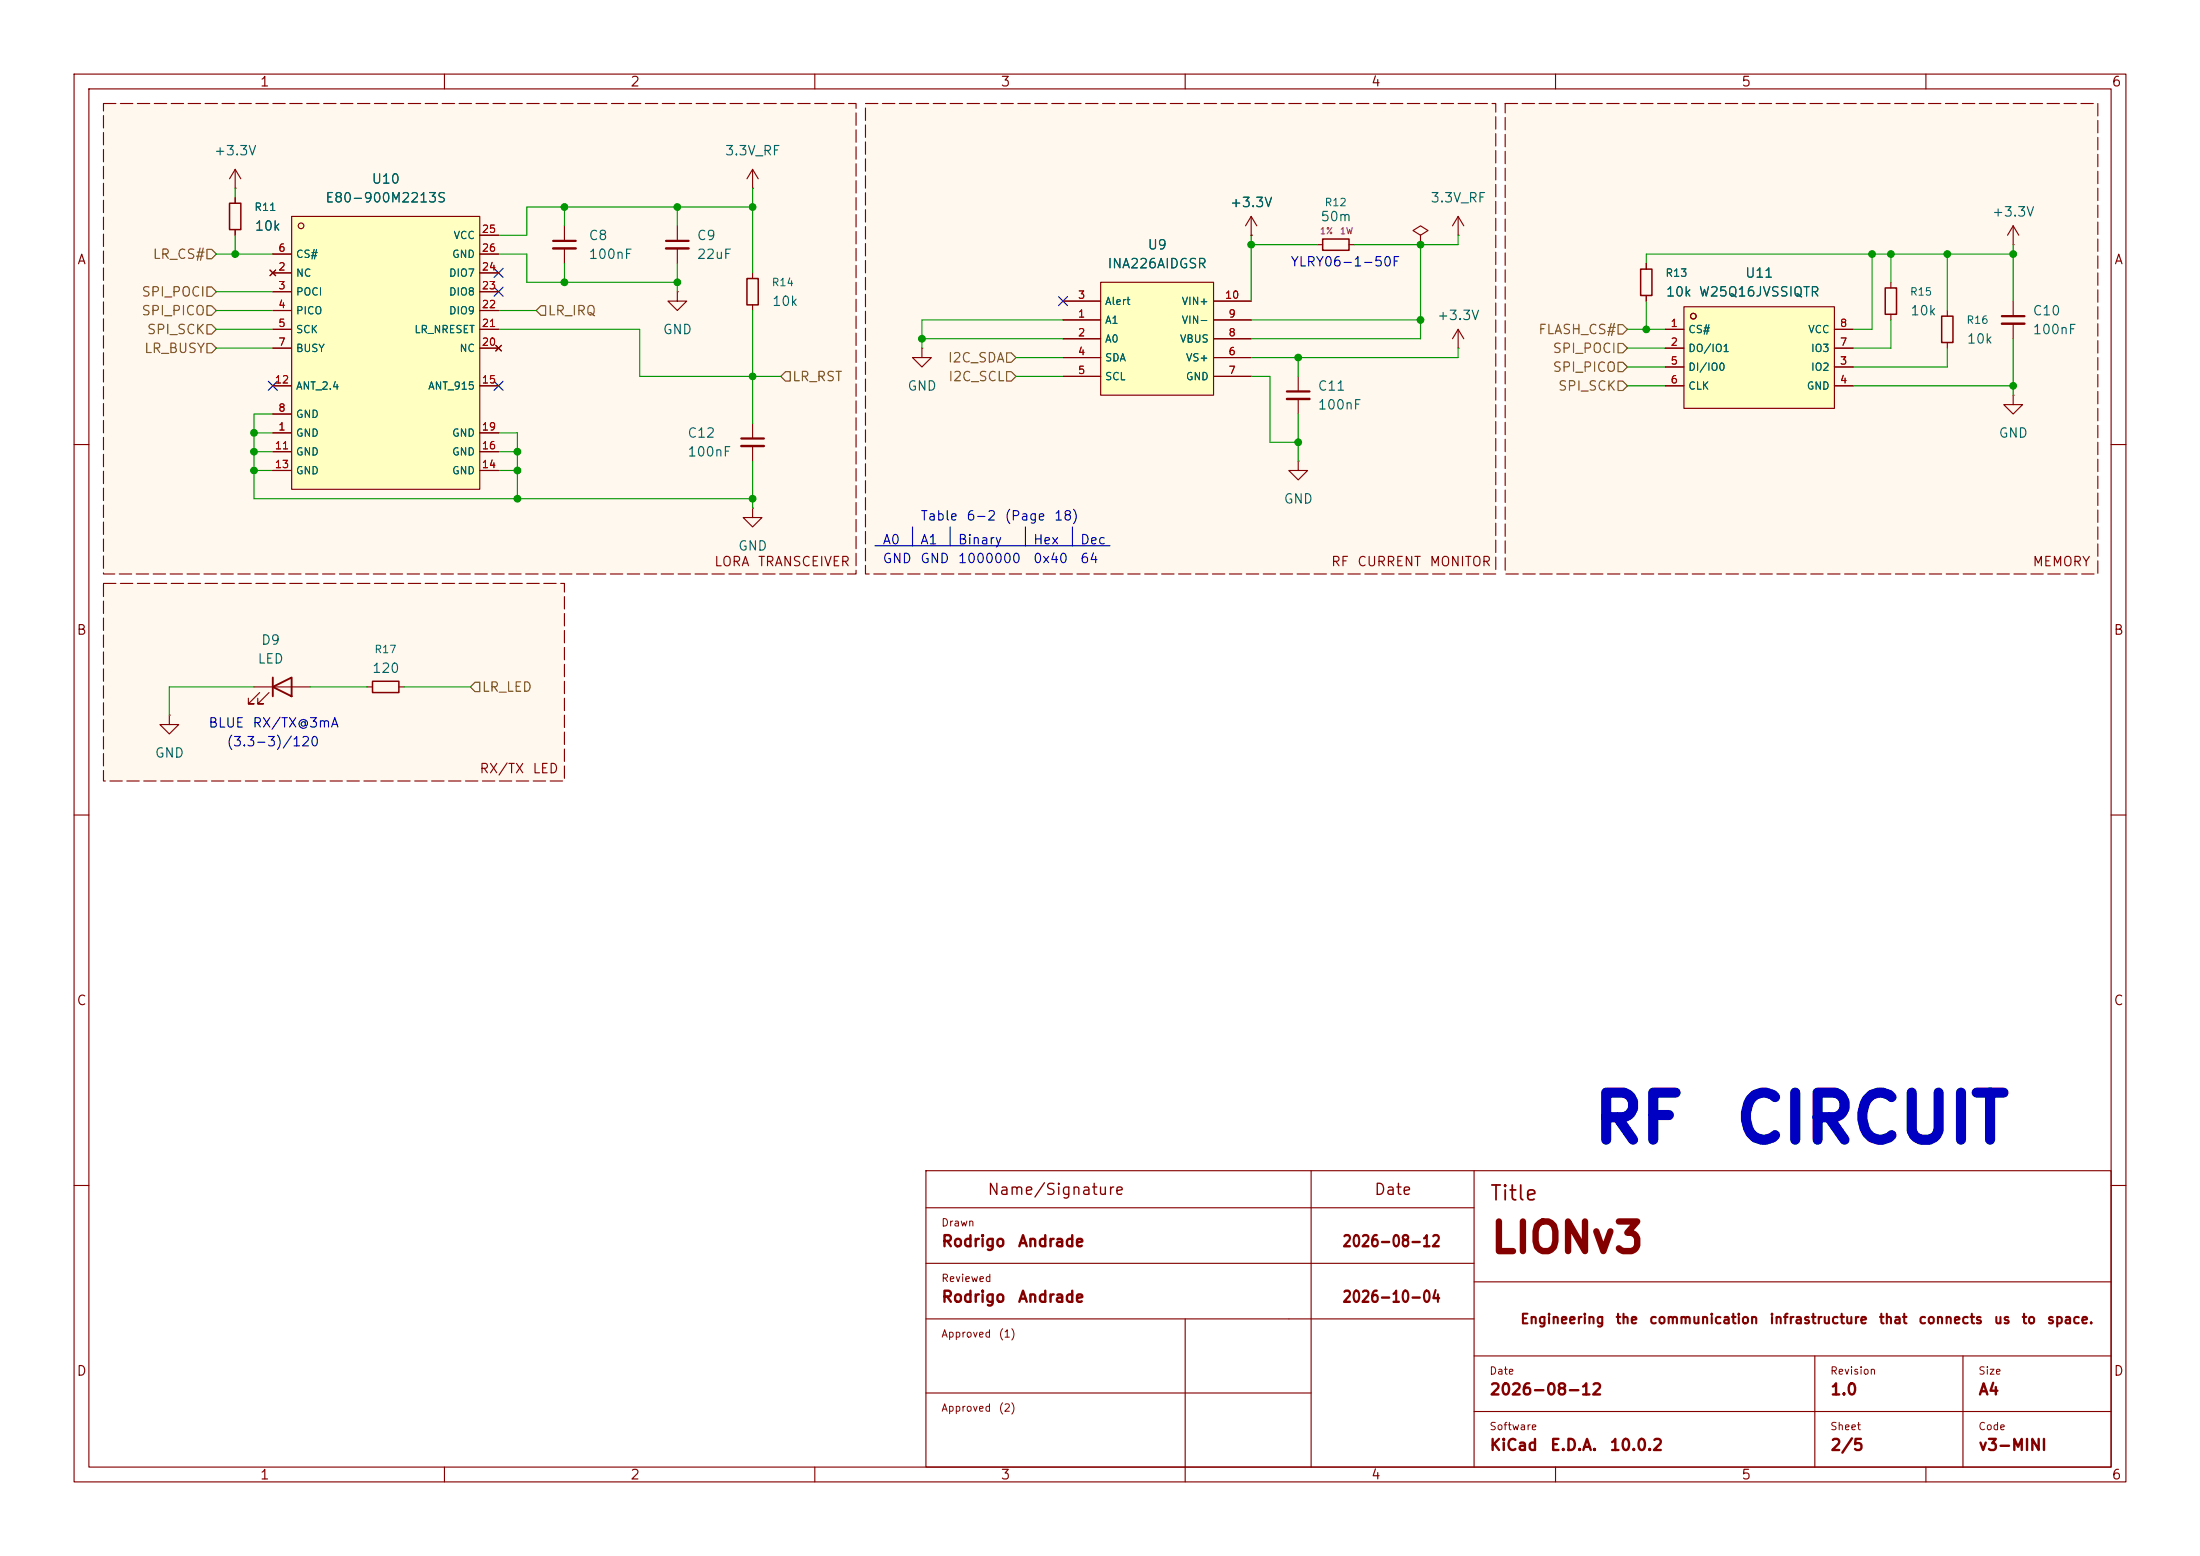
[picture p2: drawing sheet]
<svg xmlns="http://www.w3.org/2000/svg" width="297mm" height="210mm" viewBox="0 0 297 210" stroke-linecap="round" stroke-linejoin="round" font-family="sans-serif">
<g fill="none" stroke="#840000" stroke-width=".15">
<path d="M10 10h277v190h-277zM12 12h273v186h-273zM60 10v2M110 10v2M160 10v2M210 10v2M260 10v2M10 60h2M285 60h2M10 110h2M285 110h2M125 158h160v40h-160z"/>
<path d="M177 158v40M199 158v40M10 160h2M125 178h74M125 163h74M125 170.5h74M160 178v22M199 173h86M285 160h2M60 198v2M110 198v2M125 188h52"/>
<path d="M199 183h86M199 190.5h86M210 198v2M245 183v15M260 198v2M265 183v15"/>
</g>
<g fill="#fff8ef">
<path d="M14 78.7h62.2v26.7h-62.2z"/>
<path d="M14 14h101.6v63.5h-101.6z"/>
<path d="M203.2 14h80v63.5h-80z"/>
<path d="M116.8 14h85.1v63.5h-85.1z"/>
</g>
<path d="M74.7 32.5h3M89.9 32.5h3.1M173.7 52.8h3.1" fill="none" stroke="#840000" stroke-width=".3"/>
<path d="M74.7 33.5h3M89.9 33.5h3.1M173.7 53.8h3.1" fill="none" stroke="#840000" stroke-width=".33"/>
<g fill="none" stroke="#840000" stroke-width=".15">
<path d="M76.2 30.5v2M76.2 33.5v2.1M91.4 39.4v1.2h1.3l-1.3 1.3-1.2-1.3h1.2M91.4 39.4h.1M91.4 30.5v2M91.4 33.5v2.1M168.9 31.8h.1M168.9 29.2l-.8 1.3M168.9 29.2l.8 1.3M168.9 29.2v2.6M191.8 31.8l1-.7-1-.6-1 .6 1 .7v1.2M191.8 33h.1"/>
<path d="M124.5 47v1.3h1.2l-1.2 1.2-1.3-1.2h1.3M124.5 47h.1M175.3 50.8v2M175.3 53.8v2.1M175.3 62.2v1.3h1.2l-1.2 1.3-1.3-1.3h1.3M175.3 62.2h.1M22.9 96.5v1.3h1.2l-1.2 1.3-1.3-1.3h1.3M22.9 96.5h.1M34.3 92.7h7.6M35.1 93.5l-1.6 1.5h.8h-.8v-.8M36.3 93.5l-1.5 1.5h.8h-.8v-.8M49.5 92.7h.8"/>
<path d="M53.8 92.7h.8"/>
</g>
<path d="M50.3 91.9h3.5v1.6h-3.5z" fill="none" stroke="#840000" stroke-width=".2"/>
<path d="M36.8 92.7l2.6-1.3v2.6zM36.8 91.4v2.6" fill="none" stroke="#840000" stroke-width=".25"/>
<path d="M148.6 38.1h15.2v15.2h-15.2z" fill="#ffffc2"/>
<g fill="none" stroke="#840000" stroke-width=".15">
<path d="M31.7 26.7v.7M31.7 31v.8M148.6 38.1h15.2v15.2h-15.2zM177.8 33h.8M182.1 33h.8M196.8 31.8h.1M196.8 29.2l-.7 1.3M196.8 29.2l.8 1.3M196.8 29.2v2.6M143.5 43.2h5.1M143.5 45.7h5.1M143.5 40.6h5.1"/>
<path d="M143.5 48.3h5.1M143.5 50.8h5.1M163.8 43.2h5.1M163.8 45.7h5.1M163.8 40.6h5.1M163.8 48.3h5.1M163.8 50.8h5.1"/>
</g>
<path d="M31 27.4h1.5v3.6h-1.5zM178.6 32.3h3.5v1.5h-3.5z" fill="none" stroke="#840000" stroke-width=".2"/>
<path d="M39.4 29.2h25.4v36.8h-25.4z" fill="#ffffc2"/>
<circle cx="40.6" cy="30.5" r=".38" fill="#ffffc2" stroke="#ffffc2" stroke-width=".14"/>
<g fill="none" stroke="#840000" stroke-width=".15">
<path d="M31.7 25.4h.1M31.7 22.9l-.7 1.2M31.7 22.9l.8 1.2M31.7 22.9v2.5M36.4 36.4l.8 .8M36.8 36.8h2.6M36.8 39.4h2.6M36.8 34.3h2.6M37.2 36.4l-.8 .8M39.4 29.2h25.4v36.8h-25.4zM64.8 36.8h2.5M64.8 39.4h2.5"/>
<path d="M64.8 34.3h2.5M64.8 31.8h2.5M101.6 25.4h.1M101.6 22.9v2.5M101.6 36.8v.8M101.6 22.9l-.8 1.2M101.6 22.9l.8 1.2M222.2 35.6v.7M222.2 39.9v.7M271.8 33h.1M271.8 30.5l-.8 1.3M271.8 30.5l.7 1.3"/>
<path d="M271.8 30.5v2.5M36.8 58.4h2.6M36.8 41.9h2.6M36.8 44.5h2.6M36.8 47h2.6M36.8 55.9h2.6M36.8 52.1h2.6M64.8 58.4h2.5M64.8 41.9h2.5M64.8 44.5h2.5M64.8 47h2.5M64.8 52.1h2.5"/>
<path d="M66.9 46.6l.8 .8M67.7 46.6l-.8 .8M101.6 41.1v.8M101.6 57.2v2M196.8 47h.1M196.8 44.5l-.7 1.2M196.8 44.5l.8 1.2M196.8 44.5v2.5M271.8 40.6v2.1M271.8 43.7v2M36.8 61h2.6M36.8 63.5h2.6"/>
<path d="M64.8 61h2.5M64.8 63.5h2.5M101.6 68.6v1.3h1.3l-1.3 1.2-1.3-1.2h1.3M101.6 68.6h.1M101.6 60.2v2"/>
<circle cx="40.6" cy="30.5" r=".38"/>
</g>
<path d="M100.8 37.6h1.6v3.5h-1.6zM221.5 36.3h1.5v3.6h-1.5z" fill="none" stroke="#840000" stroke-width=".2"/>
<path d="M100.1 59.2h3M270.3 42.7h3" fill="none" stroke="#840000" stroke-width=".3"/>
<path d="M270.3 43.7h3M100.1 60.2h3" fill="none" stroke="#840000" stroke-width=".33"/>
<path d="M227.3 41.4h20.3v13.7h-20.3z" fill="#ffffc2"/>
<circle cx="228.6" cy="42.7" r=".38" fill="#ffffc2" stroke="#ffffc2" stroke-width=".14"/>
<g fill="none" stroke="#840000" stroke-width=".15">
<path d="M31.7 26.7v.7M31.7 31v.8M36.4 36.4l.8 .8M36.8 36.8h2.6M36.8 39.4h2.6M36.8 34.3h2.6M37.2 36.4l-.8 .8M64.8 36.8h2.5M64.8 39.4h2.5M64.8 34.3h2.5M64.8 31.8h2.5M168.9 31.8h.1"/>
<path d="M222.2 35.6v.7M222.2 39.9v.7M255.3 38.1v.8M36.8 47h2.6M36.8 52.1h2.6M36.8 44.5h2.6M36.8 58.4h2.6M36.8 41.9h2.6M36.8 55.9h2.6M64.8 47h2.5M64.8 52.1h2.5M64.8 44.5h2.5"/>
<path d="M64.8 58.4h2.5M64.8 41.9h2.5M66.9 46.6l.8 .8M67.7 46.6l-.8 .8M143.5 43.2h5.1M143.5 45.7h5.1M143.5 40.6h5.1M143.5 48.3h5.1M143.5 50.8h5.1M163.8 43.2h5.1M163.8 45.7h5.1M163.8 40.6h5.1"/>
<path d="M163.8 48.3h5.1M163.8 50.8h5.1M224.8 47h2.5M224.8 49.5h2.5M224.8 52.1h2.5M224.8 44.5h2.5M227.3 41.4h20.3v13.7h-20.3zM247.6 47h2.6M247.6 49.5h2.6M247.6 52.1h2.6M247.6 44.5h2.6M255.3 42.4v.8"/>
<path d="M262.9 41.9v.8M262.9 46.2v.8M271.8 53.3v1.3h1.2l-1.2 1.3-1.3-1.3h1.3M271.8 53.3h.1M36.8 61h2.6M36.8 63.5h2.6M64.8 61h2.5M64.8 63.5h2.5"/>
<circle cx="228.6" cy="42.7" r=".38"/>
</g>
<path d="M254.5 38.9h1.5v3.5h-1.5zM262.1 42.7h1.6v3.5h-1.6z" fill="none" stroke="#840000" stroke-width=".2"/>
<g fill="none" stroke="#725600" stroke-width=".15">
<path d="M27.9 33.7h.7l.6 .6-.6 .6h-.7zM27.9 38.7h.7l.6 .7-.6 .6h-.7zM27.9 46.4h.7l.6 .6-.6 .6h-.7zM27.9 43.8h.7l.6 .7-.6 .6h-.7zM27.9 41.3h.7l.6 .6-.6 .6h-.7zM73 41.3h.7v1.2h-.7l-.6-.6zM106 50.2h.7v1.2h-.7l-.6-.6zM135.9 47.6h.6l.7 .7-.7 .6h-.6zM135.9 50.2h.6l.7 .6-.7 .6h-.6zM218.4 43.8h.7l.6 .7-.6 .6h-.7zM218.4 48.9h.7l.6 .6-.6 .7h-.7zM218.4 46.4h.7l.6 .6-.6 .6h-.7z"/>
<path d="M218.4 51.4h.7l.6 .7-.6 .6h-.7zM64.1 92.1h.7v1.2h-.7l-.6-.6z"/>
</g>
<path d="M118.1 73.7h31.8M123.2 71.1v2.6M128.3 71.1v2.6M138.4 71.1v2.6M144.8 71.1v2.6" fill="none" stroke="#0000c2" stroke-width=".15"/>
<g fill="none" stroke="#009600" stroke-width=".15">
<path d="M29.2 39.4h7.6M29.2 34.3h7.6M31.7 25.4v1.3M31.7 31.8v2.5M67.3 34.3h3.8v3.8h20.3M76.2 27.9v2.6M76.2 35.6v2.5M91.4 27.9v2.6M91.4 35.6v3.8M101.6 25.4v11.4M101.6 27.9h-30.5v3.9h-3.8M168.9 31.8v8.8"/>
<path d="M168.9 33h8.9M191.8 33v12.7h-22.9M196.8 31.8v1.2h-13.9M252.7 34.3v10.2h-2.5M255.3 34.3v3.8M262.9 34.3v7.6M271.8 34.3h-49.6v1.3M271.8 33v7.6M29.2 41.9h7.6M29.2 44.5h7.6M29.2 47h7.6M34.3 58.4h2.5"/>
<path d="M36.8 55.9h-2.5v11.4h67.3M67.3 44.5h19.1v6.3h19M67.3 58.4h2.5v8.9M67.3 41.9h5.1M101.6 41.9v15.3M124.5 45.7h19M137.2 50.8h6.3M137.2 48.3h6.3M143.5 43.2h-19v3.8M168.9 50.8h2.5v8.9h3.9M168.9 43.2h22.9M175.3 48.3v2.5"/>
<path d="M175.3 55.9v6.3M196.8 47v1.3h-27.9M219.7 44.5h5.1M219.7 47h5.1M219.7 49.5h5.1M219.7 52.1h5.1M222.2 40.6v3.9M250.2 52.1h21.6M255.3 43.2v3.8h-5.1M262.9 47v2.5h-12.7M271.8 45.7v7.6M34.3 61h2.5"/>
<path d="M34.3 63.5h2.5M67.3 61h2.5M67.3 63.5h2.5M101.6 62.2v6.4M34.3 92.7h-11.4v3.8M41.9 92.7h7.6M54.6 92.7h8.9"/>
</g>
<path d="M66.7 36.2l1.2 1.2M66.7 38.8l1.2 1.2M67.9 36.2l-1.2 1.2M67.9 38.8l-1.2 1.2M36.2 51.5l1.2 1.2M37.4 51.5l-1.2 1.2M66.7 51.5l1.2 1.2M67.9 51.5l-1.2 1.2M142.9 40l1.2 1.2M144.1 40l-1.2 1.2" fill="none" stroke="#000084" stroke-width=".15"/>
<path d="M14 14h101.6v63.5h-101.6zM116.8 14h85.1v63.5h-85.1zM203.2 14h80v63.5h-80zM14 78.7h62.2v26.7h-62.2z" fill="none" stroke="#840000" stroke-width=".15" stroke-dasharray="1.7 .6"/>
<g fill="#009600" stroke="#009600" stroke-width=".14">
<circle cx="271.8" cy="52.1" r=".46"/>
<circle cx="222.2" cy="44.5" r=".46"/>
<circle cx="271.8" cy="34.3" r=".46"/>
<circle cx="262.9" cy="34.3" r=".46"/>
<circle cx="69.8" cy="63.5" r=".46"/>
<circle cx="69.8" cy="67.3" r=".46"/>
<circle cx="69.8" cy="61" r=".46"/>
<circle cx="101.6" cy="67.3" r=".46"/>
<circle cx="91.4" cy="27.9" r=".46"/>
<circle cx="101.6" cy="27.9" r=".46"/>
<circle cx="91.4" cy="38.1" r=".46"/>
<circle cx="76.2" cy="38.1" r=".46"/>
<circle cx="76.2" cy="27.9" r=".46"/>
<circle cx="34.3" cy="58.4" r=".46"/>
<circle cx="34.3" cy="61" r=".46"/>
<circle cx="34.3" cy="63.5" r=".46"/>
<circle cx="175.3" cy="48.3" r=".46"/>
<circle cx="191.8" cy="43.2" r=".46"/>
<circle cx="175.3" cy="59.7" r=".46"/>
<circle cx="191.8" cy="33" r=".46"/>
<circle cx="31.7" cy="34.3" r=".46"/>
<circle cx="101.6" cy="50.8" r=".46"/>
<circle cx="252.7" cy="34.3" r=".46"/>
<circle cx="255.3" cy="34.3" r=".46"/>
<circle cx="168.9" cy="33" r=".46"/>
<circle cx="124.5" cy="45.7" r=".46"/>
</g>
<g font-size="6.3" fill="#0000c2">
<text x="214.7" y="155.7">RF</text>
<text x="233.9" y="155.7">CIRCUIT</text>
</g>
<text font-size="4" fill="#840000" x="201" y="170.1">LIONv3</text>
<text font-size="2" fill="#840000" x="201" y="162.5">Title</text>
<g font-size="1.5" fill="#840000">
<text x="133.2" y="161.7">Name/Signature</text>
<text x="185.4" y="161.7">Date</text>
<text x="127" y="168.7">Rodrigo</text>
<text x="137.3" y="168.7">Andrade</text>
<text x="181.1" y="168.7">2026-08-12</text>
<text x="127" y="176.2">Rodrigo</text>
<text x="137.3" y="176.2">Andrade</text>
<text x="181.1" y="176.2">2026-10-04</text>
<text x="201" y="188.7">2026-08-12</text>
<text x="247" y="188.7">1.0</text>
<text x="267" y="188.7">A4</text>
<text x="201" y="196.2">KiCad</text>
<text x="209.2" y="196.2">E.D.A.</text>
<text x="217.2" y="196.2">10.0.2</text>
<text x="247" y="196.2">2/5</text>
<text x="267" y="196.2">v3-MINI</text>
</g>
<g font-size="1.3" fill="#840000">
<text x="35" y="12">1</text>
<text x="85" y="12">2</text>
<text x="135" y="12">3</text>
<text x="185" y="12">4</text>
<text x="235" y="12">5</text>
<text x="285" y="12">6</text>
<text x="10.3" y="36">A</text>
<text x="285.3" y="36">A</text>
<text x="96.3" y="76.7">LORA</text>
<text x="102.2" y="76.7">TRANSCEIVER</text>
<text x="179.6" y="76.7">RF</text>
<text x="183.1" y="76.7">CURRENT</text>
<text x="192.9" y="76.7">MONITOR</text>
<text x="274.3" y="76.7">MEMORY</text>
<text x="10.3" y="86">B</text>
<text x="285.3" y="86">B</text>
<text x="64.6" y="104.7">RX/TX</text>
<text x="71.8" y="104.7">LED</text>
<text x="10.3" y="136">C</text>
<text x="285.3" y="136">C</text>
<text x="205.2" y="179">Engineering</text>
<text x="218" y="179">the</text>
<text x="222.5" y="179">communication</text>
<text x="238.8" y="179">infrastructure</text>
<text x="253.5" y="179">that</text>
<text x="258.9" y="179">connects</text>
<text x="269.1" y="179">us</text>
<text x="272.8" y="179">to</text>
<text x="276.2" y="179">space.</text>
<text x="10.3" y="186">D</text>
<text x="285.3" y="186">D</text>
<text x="35" y="200">1</text>
<text x="85" y="200">2</text>
<text x="135" y="200">3</text>
<text x="185" y="200">4</text>
<text x="235" y="200">5</text>
<text x="285" y="200">6</text>
</g>
<g font-size="1.3" fill="#006464">
<text x="28.8" y="21.3">+3.3V</text>
<text x="97.8" y="21.3">3.3V_RF</text>
<text x="43.8" y="27.6">E80-900M2213S</text>
<text x="50.1" y="25.1">U10</text>
<text x="166" y="28.3">+3.3V</text>
<text x="193" y="27.6">3.3V_RF</text>
<text x="268.8" y="29.5">+3.3V</text>
<text x="34.3" y="31.5">10k</text>
<text x="79.4" y="32.7">C8</text>
<text x="79.4" y="35.3">100nF</text>
<text x="94" y="32.7">C9</text>
<text x="94" y="35.3">22uF</text>
<text x="154.8" y="34">U9</text>
<text x="178.2" y="30.2">50m</text>
<text x="104.1" y="41.6">10k</text>
<text x="149.4" y="36.5">INA226AIDGSR</text>
<text x="224.8" y="40.3">10k W25Q16JVSSIQTR</text>
<text x="235.5" y="37.8">U11</text>
<text x="89.4" y="45.4">GND</text>
<text x="193.9" y="43.5">+3.3V</text>
<text x="257.8" y="42.9">10k</text>
<text x="265.4" y="46.7">10k</text>
<text x="274.3" y="45.4">100nF</text>
<text x="274.3" y="42.9">C10</text>
<text x="122.4" y="53">GND</text>
<text x="177.8" y="53">C11</text>
<text x="92.7" y="59.4">C12</text>
<text x="177.8" y="55.6">100nF</text>
<text x="269.7" y="59.4">GND</text>
<text x="92.7" y="61.9">100nF</text>
<text x="173.2" y="68.3">GND</text>
<text x="99.6" y="74.6">GND</text>
<text x="34.7" y="89.9">LED</text>
<text x="35.2" y="87.3">D9</text>
<text x="50.2" y="91.1">120</text>
<text x="20.8" y="102.6">GND</text>
</g>
<g font-size="1.3" fill="#725600">
<text x="20.5" y="35.3">LR_CS#</text>
<text x="19" y="40.3">SPI_POCI</text>
<text x="19" y="42.9">SPI_PICO</text>
<text x="19.4" y="48">LR_BUSY</text>
<text x="19.7" y="45.4">SPI_SCK</text>
<text x="73.9" y="42.9">LR_IRQ</text>
<text x="207.6" y="45.4">FLASH_CS#</text>
<text x="209.5" y="48">SPI_POCI</text>
<text x="106.9" y="51.8">LR_RST</text>
<text x="127.9" y="49.2">I2C_SDA</text>
<text x="127.9" y="51.8">I2C_SCL</text>
<text x="209.5" y="50.5">SPI_PICO</text>
<text x="210.2" y="53">SPI_SCK</text>
<text x="65" y="93.7">LR_LED</text>
</g>
<g font-size="1.3" fill="#0000c2">
<text x="174.1" y="36.3">YLRY06-1-50F</text>
<text x="124.2" y="70.6">Table</text>
<text x="130.4" y="70.6">6-2</text>
<text x="135.5" y="70.6">(Page</text>
<text x="142.2" y="70.6">18)</text>
<text x="119.1" y="73.8">A0</text>
<text x="119.1" y="76.3">GND</text>
<text x="124.1" y="73.8">A1</text>
<text x="124.1" y="76.3">GND</text>
<text x="129.2" y="73.8">Binary</text>
<text x="129.2" y="76.3">1000000</text>
<text x="139.4" y="73.8">Hex</text>
<text x="139.4" y="76.3">0x40</text>
<text x="145.7" y="73.8">Dec</text>
<text x="145.7" y="76.3">64</text>
<text x="28.1" y="98.5">BLUE</text>
<text x="30.5" y="101.1">(3.3-3)/120</text>
<text x="34" y="98.5">RX/TX@3mA</text>
</g>
<g font-size="1" fill="#006464">
<text x="34.3" y="28.7">R11</text>
<text x="178.7" y="28.1">R12</text>
<text x="39.9" y="35.1">CS#</text>
<text x="61" y="35.1">GND</text>
<text x="61.1" y="32.5">VCC</text>
<text x="39.9" y="37.6">NC</text>
<text x="39.9" y="40.1">POCI</text>
<text x="60.5" y="40.1">DIO8</text>
<text x="60.5" y="37.6">DIO7</text>
<text x="104.1" y="38.9">R14</text>
<text x="149.1" y="41.4">Alert</text>
<text x="159.4" y="41.4">VIN+</text>
<text x="224.8" y="37.6">R13</text>
<text x="257.8" y="40.1">R15</text>
<text x="39.9" y="42.7">PICO</text>
<text x="39.9" y="45.2">SCK</text>
<text x="39.9" y="47.8">BUSY</text>
<text x="55.9" y="45.2">LR_NRESET</text>
<text x="60.5" y="42.7">DIO9</text>
<text x="62" y="47.8">NC</text>
<text x="149.1" y="43.9">A1</text>
<text x="149.1" y="46.5">A0</text>
<text x="159.2" y="46.5">VBUS</text>
<text x="159.4" y="43.9">VIN-</text>
<text x="227.8" y="47.8">DO/IO1</text>
<text x="227.8" y="45.2">CS#</text>
<text x="244" y="45.2">VCC</text>
<text x="244.4" y="47.8">IO3</text>
<text x="265.4" y="44">R16</text>
<text x="39.9" y="52.8">ANT_2.4</text>
<text x="57.7" y="52.8">ANT_915</text>
<text x="149.1" y="49">SDA</text>
<text x="149.1" y="51.6">SCL</text>
<text x="160" y="49">VS+</text>
<text x="160" y="51.6">GND</text>
<text x="227.8" y="50.3">DI/IO0</text>
<text x="227.8" y="52.8">CLK</text>
<text x="243.8" y="52.8">GND</text>
<text x="244.4" y="50.3">IO2</text>
<text x="39.9" y="59.2">GND</text>
<text x="39.9" y="56.6">GND</text>
<text x="61" y="59.2">GND</text>
<text x="39.9" y="61.7">GND</text>
<text x="39.9" y="64.3">GND</text>
<text x="61" y="64.3">GND</text>
<text x="61" y="61.7">GND</text>
<text x="50.5" y="88.4">R17</text>
</g>
<g font-size="1" fill="#a90000">
<text x="37.5" y="34.2">6</text>
<text x="65" y="31.7">25</text>
<text x="65" y="34.2">26</text>
<text x="37.5" y="36.8">2</text>
<text x="37.5" y="39.3">3</text>
<text x="37.5" y="41.8">4</text>
<text x="65" y="41.8">22</text>
<text x="65" y="39.3">23</text>
<text x="65" y="36.8">24</text>
<text x="145.4" y="40.6">3</text>
<text x="165.3" y="40.6">10</text>
<text x="37.5" y="44.4">5</text>
<text x="37.5" y="46.9">7</text>
<text x="65" y="46.9">20</text>
<text x="65" y="44.4">21</text>
<text x="145.4" y="43.1">1</text>
<text x="145.4" y="45.6">2</text>
<text x="165.8" y="45.6">8</text>
<text x="165.8" y="43.1">9</text>
<text x="225.5" y="46.9">2</text>
<text x="225.5" y="44.4">1</text>
<text x="248.3" y="46.9">7</text>
<text x="248.3" y="44.4">8</text>
<text x="37" y="52">12</text>
<text x="65" y="52">15</text>
<text x="145.4" y="48.2">4</text>
<text x="145.4" y="50.7">5</text>
<text x="165.8" y="48.2">6</text>
<text x="165.8" y="50.7">7</text>
<text x="225.5" y="49.5">5</text>
<text x="225.5" y="52">6</text>
<text x="248.3" y="49.5">3</text>
<text x="248.3" y="52">4</text>
<text x="37.5" y="58.3">1</text>
<text x="37.5" y="55.8">8</text>
<text x="65" y="58.3">19</text>
<text x="37" y="60.9">11</text>
<text x="37" y="63.4">13</text>
<text x="65" y="63.4">14</text>
<text x="65" y="60.9">16</text>
</g>
<g font-size="1" fill="#840000">
<text x="127" y="165.8">Drawn</text>
<text x="127" y="173.3">Reviewed</text>
<text x="127" y="180.8">Approved</text>
<text x="134.7" y="180.8">(1)</text>
<text x="201" y="185.8">Date</text>
<text x="247" y="185.8">Revision</text>
<text x="267" y="185.8">Size</text>
<text x="127" y="190.8">Approved</text>
<text x="134.7" y="190.8">(2)</text>
<text x="201" y="193.3">Software</text>
<text x="247" y="193.3">Sheet</text>
<text x="267" y="193.3">Code</text>
</g>
<g font-size=".8" fill="#840084">
<text x="178.1" y="31.8">1%</text>
<text x="180.8" y="31.8">1W</text>
</g>
</svg>
